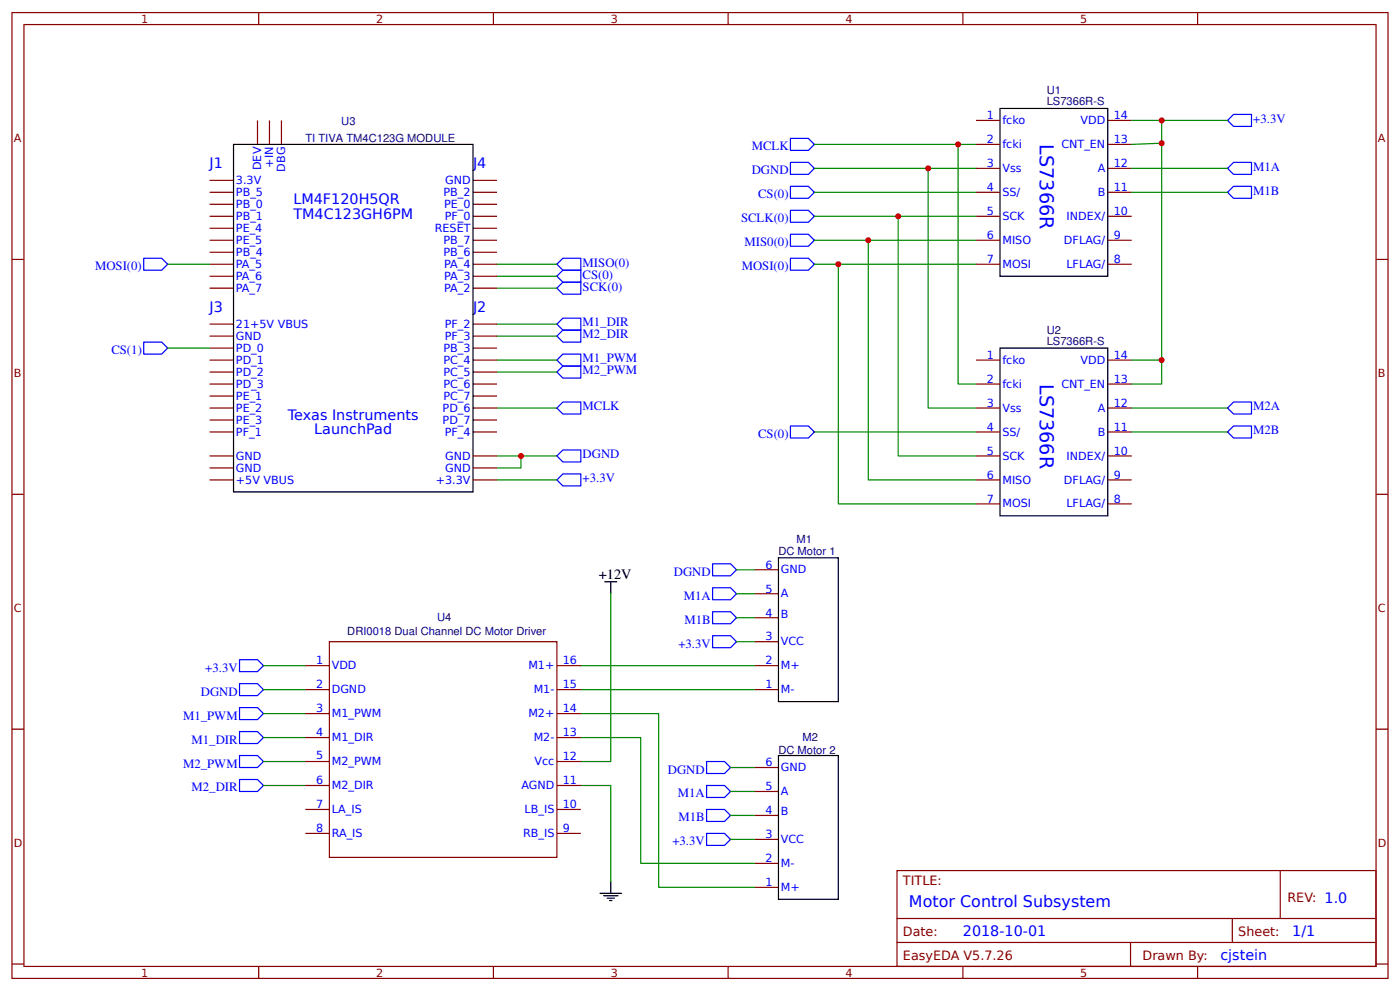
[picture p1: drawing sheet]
<svg xmlns="http://www.w3.org/2000/svg" width="309mm" height="219mm" viewBox="0 0 309 219" stroke-linecap="round" stroke-linejoin="round" font-family="sans-serif">
<g fill="none" stroke="#800" stroke-width=".26">
<path d="M2.6 2.8h304.1v213.2h-304.1zM5.3 5.4h298.7v208h-298.7zM57.1 2.8v2.6M109 2.8v2.6M160.9 2.8v2.6M212.7 2.8v2.6M264.6 2.8v2.6M46.3 39.8h5.3M56.9 26.6v5.3M59.5 26.6v5.3M62.2 26.6v5.3M104.5 39.8h5.3"/>
<path d="M215.6 26.6h5.3M215.6 31.9h5.3M215.6 37.2h5.3M244.7 26.6h5.3M244.7 31.9h5.3M244.7 37.2h5.3M2.6 57.3h2.7M46.3 42.5h5.3M46.3 45.1h5.3M46.3 47.8h5.3M46.3 50.4h5.3M46.3 53h5.3"/>
<path d="M46.3 55.7h5.3M46.3 58.3h5.3M104.5 42.5h5.3M104.5 45.1h5.3M104.5 47.8h5.3M104.5 50.4h5.3M104.5 53h5.3M104.5 55.7h5.3M104.5 58.3h5.3M215.6 42.5h5.3M215.6 47.8h5.3M215.6 53h5.3"/>
<path d="M215.6 58.3h5.3M244.7 42.5h5.3M244.7 47.8h5.3M244.7 53h5.3M244.7 58.3h5.3M304 57.3h2.7M46.3 61h5.3M46.3 63.6h5.3M46.3 71.6h5.3M46.3 74.2h5.3M46.3 76.9h5.3M46.3 79.5h5.3"/>
<path d="M104.5 61h5.3M104.5 63.6h5.3M104.5 71.6h5.3M104.5 74.2h5.3M104.5 76.9h5.3M104.5 79.5h5.3M215.6 79.5h5.3M244.7 79.5h5.3M46.3 82.2h5.3M46.3 84.8h5.3M46.3 87.4h5.3M46.3 90.1h5.3"/>
<path d="M46.3 92.7h5.3M46.3 95.4h5.3M104.5 82.2h5.3M104.5 84.8h5.3M104.5 87.4h5.3M104.5 90.1h5.3M104.5 92.7h5.3M104.5 95.4h5.3M215.6 84.8h5.3M215.6 90.1h5.3M215.6 95.4h5.3M244.7 84.8h5.3"/>
<path d="M244.7 90.1h5.3M244.7 95.4h5.3M2.6 109.1h2.7M46.3 100.7h5.3M46.3 103.3h5.3M46.3 106h5.3M104.5 100.7h5.3M104.5 103.3h5.3M104.5 106h5.3M215.6 100.7h5.3M215.6 106h5.3M215.6 111.3h5.3"/>
<path d="M244.7 100.7h5.3M244.7 106h5.3M244.7 111.3h5.3M304 109.1h2.7M166.7 136.4h5.3M166.7 131.1h5.3M166.7 125.8h5.3M67.5 152.3h5.3M67.5 147h5.3M67.5 157.6h5.3M72.8 141.7h50.2v47.6h-50.2zM123 152.3h5.3"/>
<path d="M123 147h5.3M123 157.6h5.3M166.7 152.3h5.3M166.7 147h5.3M166.7 141.7h5.3M2.6 161h2.7M67.5 162.9h5.3M67.5 168.1h5.3M67.5 173.4h5.3M67.5 178.7h5.3M123 162.9h5.3M123 168.1h5.3"/>
<path d="M123 173.4h5.3M123 178.7h5.3M166.7 174.8h5.3M166.7 169.5h5.3M304 161h2.7M67.5 184h5.3M123 184h5.3M166.7 195.9h5.3M166.7 190.6h5.3M166.7 185.3h5.3M166.7 180h5.3M198.2 192.2h105.8v21.2h-105.8z"/>
<path d="M282.8 192.2v10.6M2.6 212.9h2.7M57.1 213.4v2.6M109 213.4v2.6M160.9 213.4v2.6M198.2 202.8h105.8M198.2 208.1h105.8M212.7 213.4v2.6M249.8 208.1v5.3M264.6 213.4v2.6M272.3 202.8v5.3M304 212.9h2.7"/>
</g>
<path d="M51.6 31.9h52.9v76.7h-52.9zM220.9 23.9h23.8v37.1h-23.8zM220.9 76.9h23.8v37h-23.8zM133.6 128.5h2.7M134.9 128.5v2.6M172 123.2h13.2v31.7h-13.2zM172 166.8h13.2v31.8h-13.2zM132.6 197.2h4.7M133.3 197.8h3.2M134.1 198.3h1.6M134.7 198.8h.5M134.9 194.6v2.6" fill="none" stroke="#000" stroke-width=".26"/>
<g fill="none" stroke="#00f" stroke-width=".26">
<path d="M174.6 30.6h4l1.3 1.3-1.3 1.3h-4zM174.6 35.9h4l1.3 1.3-1.3 1.3h-4zM271.2 26.6l1.3-1.3h4v2.6h-4zM271.2 37.2l1.3-1.3h4v2.6h-4zM31.7 57h4l1.3 1.3-1.3 1.4h-4zM123 58.3l1.4-1.3h3.9v2.7h-3.9zM174.6 41.1h4l1.3 1.4-1.3 1.3h-4zM174.6 46.4h4l1.3 1.4-1.3 1.3h-4zM174.6 51.7h4l1.3 1.3-1.3 1.4h-4zM174.6 57h4l1.3 1.3-1.3 1.4h-4zM271.2 42.5l1.3-1.4h4v2.7h-4zM31.7 75.5h4l1.3 1.4-1.3 1.3h-4z"/>
<path d="M123 79.5l1.4-1.3h3.9v2.6h-3.9zM123 71.6l1.4-1.4h3.9v2.7h-3.9zM123 74.2l1.4-1.3h3.9v2.6h-3.9zM123 61l1.4-1.3h3.9v2.6h-3.9zM123 63.6l1.4-1.3h3.9v2.7h-3.9zM123 82.2l1.4-1.4h3.9v2.7h-3.9zM123 90.1l1.4-1.3h3.9v2.6h-3.9zM174.6 94.1h4l1.3 1.3-1.3 1.3h-4zM271.2 90.1l1.3-1.3h4v2.6h-4zM271.2 95.4l1.3-1.3h4v2.6h-4zM123 106l1.4-1.4h3.9v2.7h-3.9zM123 100.7l1.4-1.3h3.9v2.6h-3.9z"/>
<path d="M157.4 124.5h4l1.3 1.3-1.3 1.3h-4zM157.4 129.8h4l1.3 1.3-1.3 1.3h-4zM157.4 135.1h4l1.3 1.3-1.3 1.3h-4zM52.9 145.7h4l1.3 1.3-1.3 1.3h-4zM52.9 150.9h4l1.3 1.4-1.3 1.3h-4zM52.9 156.2h4l1.3 1.4-1.3 1.3h-4zM157.4 140.4h4l1.3 1.3-1.3 1.3h-4zM52.9 161.5h4l1.3 1.4-1.3 1.3h-4zM52.9 166.8h4l1.3 1.3-1.3 1.4h-4zM52.9 172.1h4l1.3 1.3-1.3 1.4h-4zM156.1 168.1h4l1.3 1.4-1.3 1.3h-4zM156.1 173.4h4l1.3 1.4-1.3 1.3h-4z"/>
<path d="M156.1 178.7h4l1.3 1.3-1.3 1.4h-4zM156.1 184h4l1.3 1.3-1.3 1.4h-4z"/>
</g>
<g fill="none" stroke="#080" stroke-width=".26">
<path d="M179.9 31.9h35.7M179.9 37.2h25.2M211.7 31.9v52.9h3.9M215.6 37.2h-10.5v52.9h10.5M250 26.6h21.2M250 37.2h21.2M256.6 26.6v52.9h-6.6M256.6 31.6l-6.6 .3M37 58.3h9.3M109.8 58.3h13.2M179.9 58.3h35.7M179.9 42.5h35.7"/>
<path d="M179.9 47.8h35.7M179.9 53h35.7M185.2 58.3v53h30.4M191.8 53v53h23.8M198.4 47.8v52.9h17.2M250 42.5h21.2M37 76.9h9.3M109.8 71.6h13.2M109.8 74.2h13.2M109.8 61h13.2M109.8 63.6h13.2M109.8 79.5h13.2"/>
<path d="M256.6 79.5v5.3h-6.6M109.8 90.1h13.2M109.8 82.2h13.2M179.9 95.4h35.7M250 90.1h21.2M250 95.4h21.2M109.8 100.7h13.2M109.8 106h13.2M115.1 100.7v2.6h-5.3M134.9 131.1v37h-6.6M162.7 136.4h4M162.7 131.1h4"/>
<path d="M162.7 125.8h4M58.2 157.6h9.3M58.2 152.3h9.3M58.2 147h9.3M128.3 157.6h17.2v38.3h21.2M128.3 152.3h38.4M128.3 147h38.4M162.7 141.7h4M58.2 173.4h9.3M58.2 168.1h9.3M58.2 162.9h9.3M128.3 162.9h13.3v27.7h25.1"/>
<path d="M128.3 173.4h6.6v21.2M161.4 169.5h5.3M161.4 174.8h5.3M161.4 185.3h5.3M161.4 180h5.3"/>
</g>
<g fill="#c00">
<circle cx="115.1" cy="100.7" r=".66"/>
<circle cx="256.6" cy="26.6" r=".66"/>
<circle cx="256.6" cy="31.6" r=".66"/>
<circle cx="185.2" cy="58.3" r=".66"/>
<circle cx="198.4" cy="47.8" r=".66"/>
<circle cx="205.1" cy="37.2" r=".66"/>
<circle cx="256.6" cy="79.5" r=".66"/>
<circle cx="211.7" cy="31.9" r=".66"/>
<circle cx="191.8" cy="53" r=".66"/>
</g>
<g font-size="4.2" fill="#00f">
<text x="229.7" y="31.9" transform="rotate(90 229.7 31.9)">LS7366R</text>
<text x="229.7" y="84.8" transform="rotate(90 229.7 84.8)">LS7366R</text>
</g>
<text font-size="3.5" fill="#00f" x="200.8" y="200.2">Motor Control Subsystem</text>
<g font-size="3.2" fill="#00f">
<text x="46.3" y="37.2">J1</text>
<text x="104.5" y="37.2">J4</text>
<text x="64.8" y="45.1">LM4F120H5QR</text>
<text x="64.8" y="48.3">TM4C123GH6PM</text>
<text x="46.3" y="68.9">J3</text>
<text x="104.5" y="68.9">J2</text>
<text x="63.6" y="92.7">Texas Instruments</text>
<text x="69.4" y="95.9">LaunchPad</text>
<text x="212.7" y="206.8">2018-10-01</text>
<text x="285.5" y="206.8">1/1</text>
<text x="269.6" y="212.1">cjstein</text>
</g>
<text font-size="3.2" x="132.3" y="127.9">+12V</text>
<g font-size="2.8" fill="#00f">
<text x="276.9" y="27.1">+3.3V</text>
<text x="166.1" y="33.2">MCLK</text>
<text x="166.1" y="38.5">DGND</text>
<text x="276.9" y="37.7">M1A</text>
<text x="167.5" y="43.8">CS(0)</text>
<text x="276.9" y="43">M1B</text>
<text x="163.7" y="49.1">SCLK(0)</text>
<text x="21" y="59.7">MOSI(0)</text>
<text x="128.7" y="58.9">MISO(0)</text>
<text x="163.9" y="59.7">MOSI(0)</text>
<text x="164.5" y="54.4">MIS0(0)</text>
<text x="128.7" y="61.5">CS(0)</text>
<text x="128.7" y="64.2">SCK(0)</text>
<text x="128.7" y="72">M1_DIR</text>
<text x="128.7" y="74.7">M2_DIR</text>
<text x="24.6" y="78.2">CS(1)</text>
<text x="128.7" y="80">M1_PWM</text>
<text x="128.7" y="82.7">M2_PWM</text>
<text x="128.7" y="90.6">MCLK</text>
<text x="276.9" y="90.6">M2A</text>
<text x="276.9" y="95.9">M2B</text>
<text x="128.7" y="101.2">DGND</text>
<text x="167.5" y="96.7">CS(0)</text>
<text x="128.7" y="106.5">+3.3V</text>
<text x="148.9" y="127.1">DGND</text>
<text x="151.1" y="132.4">M1A</text>
<text x="151.2" y="137.7">M1B</text>
<text x="149.9" y="143">+3.3V</text>
<text x="45.4" y="148.3">+3.3V</text>
<text x="44.4" y="153.6">DGND</text>
<text x="40.5" y="158.9">M1_PWM</text>
<text x="42.3" y="164.2">M1_DIR</text>
<text x="40.5" y="169.5">M2_PWM</text>
<text x="147.6" y="170.8">DGND</text>
<text x="42.3" y="174.8">M2_DIR</text>
<text x="149.8" y="176.1">M1A</text>
<text x="149.9" y="181.4">M1B</text>
<text x="148.5" y="186.7">+3.3V</text>
</g>
<g font-size="2.8" fill="#800">
<text x="199.5" y="195.4">TITLE:</text>
<text x="284.4" y="199.1">REV: 1.0</text>
<text x="199.5" y="206.8">Date:</text>
<text x="273.6" y="206.8">Sheet:</text>
<text x="199.5" y="212.1">EasyEDA V5.7.26</text>
<text x="252.4" y="212.1">Drawn By:</text>
</g>
<g font-size="2.5" fill="#800">
<text x="31.2" y="5">1</text>
<text x="83.1" y="5">2</text>
<text x="134.9" y="5">3</text>
<text x="186.8" y="5">4</text>
<text x="238.7" y="5">5</text>
<text x="3" y="31.4">A</text>
<text x="304.4" y="31.4">A</text>
<text x="3" y="83.2">B</text>
<text x="304.4" y="83.2">B</text>
<text x="3" y="135.1">C</text>
<text x="304.4" y="135.1">C</text>
<text x="3" y="186.9">D</text>
<text x="304.4" y="186.9">D</text>
<text x="31.2" y="215.6">1</text>
<text x="83.1" y="215.6">2</text>
<text x="134.9" y="215.6">3</text>
<text x="186.8" y="215.6">4</text>
<text x="238.7" y="215.6">5</text>
</g>
<g font-size="2.5" fill="#000080">
<text x="231.3" y="23.2">LS7366R-S</text>
<text x="231.3" y="20.8">U1</text>
<text x="75.4" y="27.6">U3</text>
<text x="67.5" y="31.4">TI TIVA TM4C123G MODULE</text>
<text x="231.3" y="76.1">LS7366R-S</text>
<text x="231.3" y="73.7">U2</text>
<text x="175.9" y="120">M1</text>
<text x="172" y="122.6">DC Motor 1</text>
<text x="96.6" y="137.2">U4</text>
<text x="76.7" y="140.1">DRI0018 Dual Channel DC Motor Driver</text>
<text x="172" y="166.6">DC Motor 2</text>
<text x="177.3" y="163.6">M2</text>
</g>
<g font-size="2.5" fill="#00f">
<text x="218" y="26.3">1</text>
<text x="221.5" y="27.4">fcko</text>
<text x="238.7" y="27.4">VDD</text>
<text x="246.1" y="26.3">14</text>
<text x="218" y="31.6">2</text>
<text x="221.5" y="32.7">fcki</text>
<text x="234.5" y="32.7">CNT_EN</text>
<text x="246.1" y="31.6">13</text>
<text x="52.1" y="40.6">3.3V</text>
<text x="57.7" y="37.6" transform="rotate(-90 57.7 37.6)">DEV</text>
<text x="60.3" y="37.1" transform="rotate(-90 60.3 37.1)">+IN</text>
<text x="63" y="37.9" transform="rotate(-90 63 37.9)">DBG</text>
<text x="98.3" y="40.6">GND</text>
<text x="218" y="36.9">3</text>
<text x="221.5" y="38">Vss</text>
<text x="242.5" y="38">A</text>
<text x="246.1" y="36.9">12</text>
<text x="52.1" y="43.3">PB_5</text>
<text x="52.1" y="45.9">PB_0</text>
<text x="98" y="43.3">PB_2</text>
<text x="98.1" y="45.9">PE_0</text>
<text x="218" y="42.2">4</text>
<text x="218" y="47.5">5</text>
<text x="221.5" y="43.3">SS/</text>
<text x="242.5" y="43.3">B</text>
<text x="246.1" y="47.5">10</text>
<text x="246.1" y="42.2">11</text>
<text x="52.1" y="48.6">PB_1</text>
<text x="52.1" y="51.2">PE_4</text>
<text x="52.1" y="53.8">PE_5</text>
<text x="96.1" y="51.2">RESET</text>
<text x="98" y="53.8">PB_7</text>
<text x="98.3" y="48.6">PF_0</text>
<text x="218" y="52.8">6</text>
<text x="221.5" y="48.6">SCK</text>
<text x="221.5" y="53.8">MISO</text>
<text x="235.1" y="53.8">DFLAG/</text>
<text x="235.6" y="48.6">INDEX/</text>
<text x="246.1" y="52.8">9</text>
<text x="52.1" y="56.5">PB_4</text>
<text x="52.1" y="59.1">PA_5</text>
<text x="98" y="56.5">PB_6</text>
<text x="98.2" y="59.1">PA_4</text>
<text x="218" y="58.1">7</text>
<text x="221.5" y="59.1">MOSI</text>
<text x="235.6" y="59.1">LFLAG/</text>
<text x="246.1" y="58.1">8</text>
<text x="52.1" y="61.8">PA_6</text>
<text x="52.1" y="64.4">PA_7</text>
<text x="98.2" y="64.4">PA_2</text>
<text x="98.2" y="61.8">PA_3</text>
<text x="52.1" y="72.4">21+5V VBUS</text>
<text x="52.1" y="75">GND</text>
<text x="52.1" y="77.7">PD_0</text>
<text x="98" y="77.7">PB_3</text>
<text x="98.3" y="75">PF_3</text>
<text x="98.3" y="72.4">PF_2</text>
<text x="52.1" y="80.3">PD_1</text>
<text x="52.1" y="82.9">PD_2</text>
<text x="98" y="82.9">PC_5</text>
<text x="98" y="80.3">PC_4</text>
<text x="218" y="79.2">1</text>
<text x="221.5" y="80.3">fcko</text>
<text x="238.7" y="80.3">VDD</text>
<text x="246.1" y="79.2">14</text>
<text x="52.1" y="85.6">PD_3</text>
<text x="52.1" y="88.2">PE_1</text>
<text x="98" y="88.2">PC_7</text>
<text x="98" y="85.6">PC_6</text>
<text x="218" y="84.5">2</text>
<text x="218" y="89.8">3</text>
<text x="221.5" y="85.6">fcki</text>
<text x="234.5" y="85.6">CNT_EN</text>
<text x="246.1" y="89.8">12</text>
<text x="246.1" y="84.5">13</text>
<text x="52.1" y="90.9">PE_2</text>
<text x="52.1" y="93.5">PE_3</text>
<text x="97.8" y="93.5">PD_7</text>
<text x="97.8" y="90.9">PD_6</text>
<text x="218" y="95.1">4</text>
<text x="221.5" y="90.9">Vss</text>
<text x="242.5" y="90.9">A</text>
<text x="246.1" y="95.1">11</text>
<text x="52.1" y="96.2">PF_1</text>
<text x="52.1" y="101.5">GND</text>
<text x="98.3" y="96.2">PF_4</text>
<text x="98.3" y="101.5">GND</text>
<text x="218" y="100.4">5</text>
<text x="221.5" y="96.2">SS/</text>
<text x="221.5" y="101.5">SCK</text>
<text x="235.6" y="101.5">INDEX/</text>
<text x="242.5" y="96.2">B</text>
<text x="246.1" y="100.4">10</text>
<text x="52.1" y="104.1">GND</text>
<text x="52.1" y="106.8">+5V VBUS</text>
<text x="96.3" y="106.8">+3.3V</text>
<text x="98.3" y="104.1">GND</text>
<text x="218" y="105.7">6</text>
<text x="221.5" y="106.8">MISO</text>
<text x="235.1" y="106.8">DFLAG/</text>
<text x="246.1" y="105.7">9</text>
<text x="218" y="111">7</text>
<text x="221.5" y="112.1">MOSI</text>
<text x="235.6" y="112.1">LFLAG/</text>
<text x="246.1" y="111">8</text>
<text x="169.1" y="125.5">6</text>
<text x="169.1" y="130.8">5</text>
<text x="172.5" y="131.9">A</text>
<text x="172.5" y="126.6">GND</text>
<text x="169.1" y="136.1">4</text>
<text x="172.5" y="136.4">B</text>
<text x="169.1" y="141.4">3</text>
<text x="172.5" y="142.5">VCC</text>
<text x="69.9" y="146.7">1</text>
<text x="73.3" y="147.8">VDD</text>
<text x="116.7" y="147.8">M1+</text>
<text x="124.4" y="146.7">16</text>
<text x="169.1" y="146.7">2</text>
<text x="172.5" y="147.8">M+</text>
<text x="69.9" y="152">2</text>
<text x="73.3" y="153.1">DGND</text>
<text x="117.9" y="153.1">M1-</text>
<text x="124.4" y="152">15</text>
<text x="169.1" y="152">1</text>
<text x="172.5" y="153.1">M-</text>
<text x="69.9" y="157.3">3</text>
<text x="73.3" y="158.4">M1_PWM</text>
<text x="116.7" y="158.4">M2+</text>
<text x="124.4" y="157.3">14</text>
<text x="69.9" y="162.6">4</text>
<text x="69.9" y="167.5">5</text>
<text x="73.3" y="163.6">M1_DIR</text>
<text x="117.9" y="163.6">M2-</text>
<text x="124.4" y="167.9">12</text>
<text x="124.4" y="162.6">13</text>
<text x="69.9" y="173.2">6</text>
<text x="73.3" y="168.9">M2_PWM</text>
<text x="118.1" y="168.9">Vcc</text>
<text x="124.4" y="173.2">11</text>
<text x="169.1" y="169.2">6</text>
<text x="172.5" y="170.3">GND</text>
<text x="69.9" y="178.5">7</text>
<text x="73.3" y="174.2">M2_DIR</text>
<text x="73.3" y="179.5">LA_IS</text>
<text x="115.2" y="174.2">AGND</text>
<text x="115.9" y="179.5">LB_IS</text>
<text x="124.4" y="178.5">10</text>
<text x="169.1" y="179.8">4</text>
<text x="169.1" y="174.5">5</text>
<text x="172.5" y="175.6">A</text>
<text x="69.9" y="183.8">8</text>
<text x="73.3" y="184.8">RA_IS</text>
<text x="115.6" y="184.8">RB_IS</text>
<text x="124.4" y="183.8">9</text>
<text x="169.1" y="185.1">3</text>
<text x="172.5" y="180">B</text>
<text x="169.1" y="190.4">2</text>
<text x="172.5" y="191.4">M-</text>
<text x="172.5" y="186.1">VCC</text>
<text x="169.1" y="195.7">1</text>
<text x="172.5" y="196.7">M+</text>
</g>
</svg>
